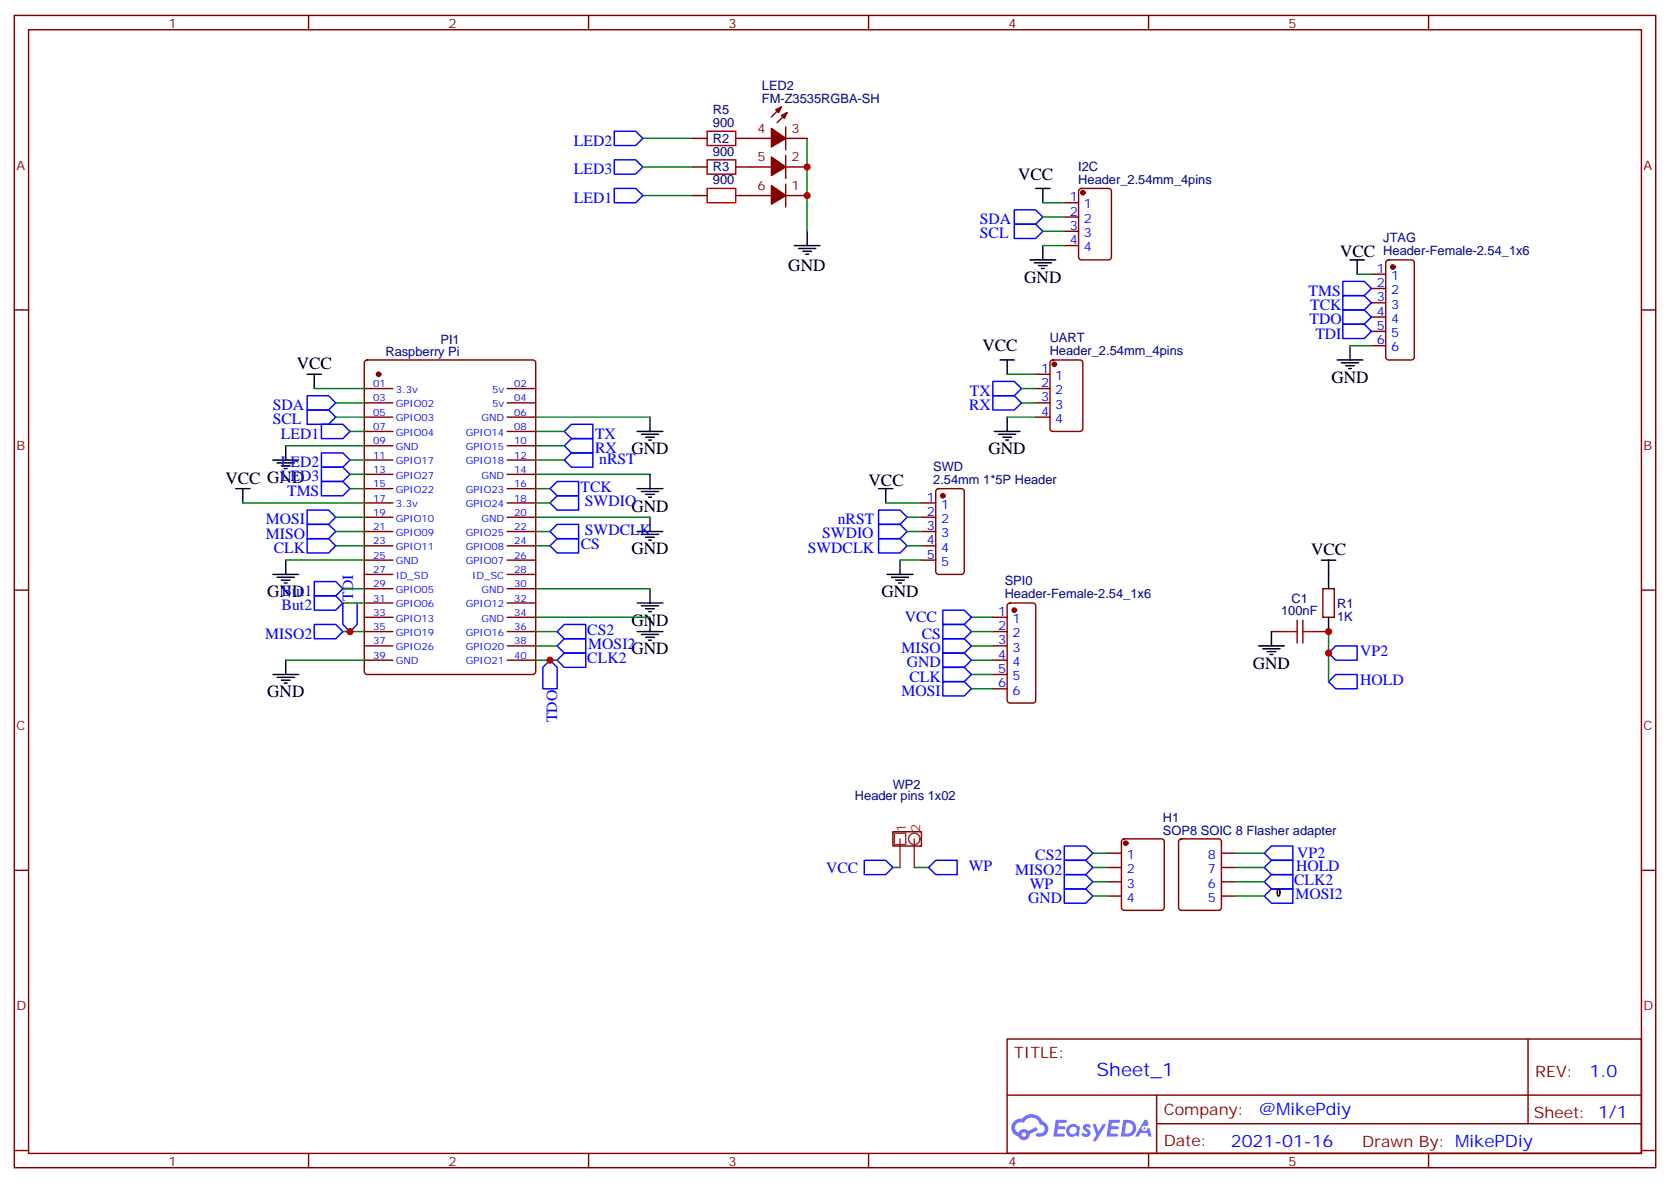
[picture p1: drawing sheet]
<svg xmlns="http://www.w3.org/2000/svg" width="412mm" height="292mm" viewBox="0 0 412 292" stroke-linecap="round" stroke-linejoin="round" font-family="sans-serif">
<g fill="none" stroke="#870000" stroke-width=".35">
<path d="M3.5 3.8h405.4v284.3h-405.4zM7.1 7.3h398.2v277.3h-398.2zM76.2 3.8v3.5M145.3 3.8v3.5M214.5 3.8v3.5M283.6 3.8v3.5M352.8 3.8v3.5M3.5 76.5h3.6M405.3 76.5h3.6M3.5 145.6h3.6M405.3 145.6h3.6M3.5 214.8h3.6"/>
<path d="M405.3 214.8h3.6M248.7 256.4h156.6v28.2h-156.6zM377.3 256.4v20.9M248.7 270.2h156.5M285.6 277.3h119.6M285.6 270.2v14.2M3.5 283.9h3.6M76.2 284.6v3.5M145.3 284.6v3.5M214.5 284.6v3.5M283.6 284.6v3.5M352.8 284.6v3.5"/>
<path d="M405.3 283.9h3.6"/>
</g>
<g fill="#5487ff">
<path d="M267.7 277.6a1.22 1.22 0 0 1 1.7 .2l-.4 .6a.47 .47 0 0 0-.3-.4 .47 .47 0 0 0-.5 .2v.1a1.3 1.3 0 0 1 1 1.7 1.39 1.39 0 0 1-2.2 0l.5-.6 .7 .5a.29 .29 0 0 0 .3-.3 .29 .29 0 0 0-.2-.3 1.04 1.04 0 0 1-.6-1.7z"/>
<path d="M260.7 276.3h2.4a.37 .37 0 0 1 .3 .4 .37 .37 0 0 1-.3 .4h-1.7l-.1 .8h1.5l.3 .4-.3 .4h-1.6l-.2 1.1h1.6a.36 .36 0 0 1 .3 .3 .36 .36 0 0 1-.3 .4h-2.5z"/>
<path d="M273.8 276.3h2.4a.37 .37 0 0 1 .4 .4 .37 .37 0 0 1-.4 .4h-1.6l-.2 .8h1.6l.3 .4-.4 .4h-1.6l-.1 1.1h1.5a.36 .36 0 0 1 .4 .3 .36 .36 0 0 1-.4 .4h-2.4z"/>
<path d="M282.6 276.3h.7l.3 1.3-.6 .3a.69 .69 0 0 0-1 .3 .69 .69 0 0 0 .4 .9 .69 .69 0 0 0 .9-.6l.5-.2 .6 2.2h-.8l-.2-.9h-1.8l-.5 .9h-.8z"/>
<path d="M269.8 277.4h.8l.6 1.8 1.1-1.8h.9l-2.6 4.2h-.8l.9-1.5z"/>
<path d="M277.4 276.3l-.6 4.2h1.3a2.11 2.11 0 0 0 2.5-2.1 2.11 2.11 0 0 0-2.5-2.1zM278.1 277.1a1.39 1.39 0 0 1 1.7 1.4 1.39 1.39 0 0 1-1.8 1.3h-.3z"/>
<path d="M263.7 277.9a1.47 1.47 0 0 0-.1 2.1 1.47 1.47 0 0 0 2.1 .2l.7 .3 .3-2.3-.2-.3h-.4a1.49 1.49 0 0 0-2.4 0zM264.4 278.3a.92 .92 0 0 1 1.5 .5 .92 .92 0 0 1-1.3 1.1 .9 .9 0 0 1-.2-1.6z"/>
<path d="M250.4 276.7a2.18 2.18 0 0 0 1.1 3.7 1.44 1.44 0 0 0 1.6 .9 1.44 1.44 0 0 0 1.2-1.4l2-1.1-.5-.7-1.9 1a1.47 1.47 0 0 0-2.4 .4 1.39 1.39 0 0 1-.7-1.9 1.39 1.39 0 0 1 2-.5 2.12 2.12 0 0 1 2.2-1.3 2.12 2.12 0 0 1 1.9 1.7 1.07 1.07 0 0 1 1.1 1 1.07 1.07 0 0 1-1 1.1h-.7a.43 .43 0 0 0-.5 .4 .43 .43 0 0 0 .4 .5 1.98 1.98 0 0 0 2.5-1.2 1.98 1.98 0 0 0-1.2-2.6 2.98 2.98 0 0 0-5.1-.6l-1.1 .1zM252.3 280a.55 .55 0 0 1 1.1 0 .55 .55 0 0 1-1.1 0z"/>
<circle cx="282.6" cy="278.4" r=".26"/>
</g>
<g fill="none" stroke="#870000" stroke-width=".35">
<path d="M171.1 34.1h3.5M181.7 34.1h8.8M193 26.4l-2.5 2.5M194 34.1h5.3M194 31.3v5.7M194 38.4v5.6M194.4 27.8l-2.5 2.5M171.1 41.2h3.5M171.1 48.3h3.5M181.7 41.2h8.8M181.7 48.3h8.8M194 45.4v5.7"/>
<path d="M194 41.2h5.3M194 48.3h5.3M262.8 50h3.5M262.8 53.6h3.5M262.8 57.1h3.5M266.6 46.7l.5-.2h6.7a.71 .71 0 0 1 .7 .7v16.2a.76 .76 0 0 1-.7 .7h-6.7a.76 .76 0 0 1-.8-.7v-16.2zM262.8 60.6h3.5M338.7 67.7h3.5M338.7 71.2h3.5M338.7 74.7h3.5M338.7 78.2h3.5M342.4 64.3l.5-.2h5.6a.71 .71 0 0 1 .7 .7v23.3a.76 .76 0 0 1-.7 .7h-5.6a.76 .76 0 0 1-.7-.7v-23.3z"/>
<path d="M90 95.9h7M90 99.4h7M90.2 89l.5-.2h40.9a.71 .71 0 0 1 .7 .7v76.2a.76 .76 0 0 1-.7 .7h-40.9a.76 .76 0 0 1-.7-.7v-76.2zM125.2 95.9h7.1M125.2 99.4h7.1M255.8 95.9h3.5M255.8 99.4h3.5M255.8 92.4h3.5M259.5 89l.5-.2h6.7a.71 .71 0 0 1 .7 .7v16.3a.76 .76 0 0 1-.7 .7h-6.7a.76 .76 0 0 1-.7-.7v-16.3zM338.7 81.8h3.5M338.7 85.3h3.5M90 102.9h7"/>
<path d="M90 106.5h7M90 110h7M90 113.5h7M90 117.1h7M125.2 102.9h7.1M125.2 106.5h7.1M125.2 110h7.1M125.2 113.5h7.1M125.2 117.1h7.1M255.8 102.9h3.5M90 120.6h7M90 124.1h7"/>
<path d="M90 127.6h7M90 131.2h7M90 134.7h7M90 138.2h7M125.2 120.6h7.1M125.2 124.1h7.1M125.2 127.6h7.1M125.2 131.2h7.1M125.2 134.7h7.1M125.2 138.2h7.1M227.5 124.1h3.6M227.5 127.6h3.6"/>
<path d="M227.5 131.2h3.6M227.5 134.7h3.6M227.5 138.2h3.6M231.3 120.8l.5-.2h5.6a.71 .71 0 0 1 .7 .7v19.7a.76 .76 0 0 1-.7 .7h-5.6a.76 .76 0 0 1-.7-.7v-19.7zM90 141.7h7M90 145.3h7M90 148.8h7M90 152.3h7M90 155.9h7M90 159.4h7M125.2 141.7h7.1M125.2 145.3h7.1"/>
<path d="M125.2 148.8h7.1M125.2 152.3h7.1M125.2 155.9h7.1M125.2 159.4h7.1M245.2 152.3h3.5M245.2 155.9h3.5M245.2 159.4h3.5M248.9 149l.5-.2h5.7a.71 .71 0 0 1 .7 .7v23.3a.76 .76 0 0 1-.7 .7h-5.7a.76 .76 0 0 1-.7-.7v-23.3zM314 155.9h3.5M324.6 155.9h3.5M326.7 145.3h2.8v7h-2.8zM90 162.9h7"/>
<path d="M125.2 162.9h7.1M245.2 162.9h3.5M245.2 166.4h3.5M245.2 170h3.5M273.4 210.5h3.5M273.4 214.1h3.5M273.4 217.6h3.5M277.2 207.2l.4-.2h9.2a.71 .71 0 0 1 .7 .7v16.2a.76 .76 0 0 1-.7 .7h-9.2a.76 .76 0 0 1-.7-.7v-16.2zM291.3 207.2l.4-.2h9.2a.71 .71 0 0 1 .7 .7v16.2a.76 .76 0 0 1-.7 .7h-9.2a.76 .76 0 0 1-.7-.7v-16.2zM301.6 210.5h3.6M301.6 214.1h3.6M301.6 217.6h3.6"/>
<path d="M273.4 221.1h3.5M301.6 221.1h3.6"/>
</g>
<g fill="#870000" stroke="#870000" stroke-width=".35">
<path d="M193 28.5l1.4-.7-.7 1.4z"/>
<path d="M191.6 27.1l1.4-.7-.7 1.4z"/>
<path d="M190.5 31.7l3.5 2.4-3.5 2.2z"/>
<path d="M190.5 38.7l3.5 2.5-3.5 2.1z"/>
<path d="M190.5 45.8l3.5 2.5-3.5 2.1z"/>
<circle cx="93.5" cy="92.4" r=".53"/>
<circle cx="260.3" cy="89.9" r=".53"/>
<circle cx="250.5" cy="150.6" r=".53"/>
<circle cx="278" cy="208.1" r=".53"/>
<circle cx="267.4" cy="47.6" r=".53"/>
<circle cx="232.8" cy="122.3" r=".53"/>
<circle cx="344" cy="65.9" r=".53"/>
</g>
<g fill="none" stroke="#8c2424" stroke-width=".35">
<path d="M220.8 205.6h2.9v2.8h-2.9zM222.2 207v7.1M225.8 207v7.1"/>
<circle cx="225.8" cy="207" r="1.41"/>
</g>
<path d="M220.5 205.2h7v3.6h-7z" fill="none" stroke="#900" stroke-width=".35"/>
<g fill="none" stroke="#000" stroke-width=".35">
<path d="M199.3 57.1v3.5M255.8 46.5h3.5M257.5 46.5v3.5M196.1 60.6h6.4M197.2 61.3h4.2M198.3 62h2.1M199 62.7h.7M254.4 64.1h6.3M255.4 64.8h4.2M256.5 65.5h2.1M257.2 66.3h.7M257.5 60.6v3.5"/>
<path d="M333.4 64.1h3.5M335.1 64.1v3.6M75.8 92.4h3.6M77.6 92.4v3.5M246.9 88.8h3.6M248.7 88.8v3.6M330.2 88.8h6.3M331.3 89.5h4.2M332.3 90.2h2.1M333 90.9h.7M333.4 85.3v3.5M67.4 113.5h6.3"/>
<path d="M68.4 114.2h4.3M69.5 114.9h2.1M70.2 115.6h.7M70.6 110v3.5M157.3 106.5h6.4M158.4 107.2h4.2M159.5 107.9h2.1M160.2 108.6h.7M160.5 102.9v3.6M160.5 117.1v3.5M245.5 106.5h6.4M246.6 107.2h4.2"/>
<path d="M247.6 107.9h2.2M248.4 108.6h.7M248.7 102.9v3.6M58.2 120.6h3.5M60 120.6v3.5M70.6 138.2v3.5M157.3 120.6h6.4M157.3 131.2h6.4M158.4 131.9h4.2M158.4 121.3h4.2M159.5 132.6h2.1M159.5 122h2.1"/>
<path d="M160.2 133.3h.7M160.2 122.7h.7M160.5 127.6v3.6M217 120.6h3.5M218.7 120.6v3.5M222.2 138.2v3.5M326.3 138.2h3.5M328.1 138.2v7.1M67.4 141.7h6.3M68.4 142.5h4.3M69.5 143.2h2.1M70.2 143.9h.7"/>
<path d="M157.3 148.8h6.4M157.3 155.9h6.4M158.4 149.5h4.2M158.4 156.6h4.2M159.5 150.2h2.1M159.5 157.3h2.1M160.2 150.9h.7M160.2 158h.7M160.5 145.3v3.5M160.5 152.3v3.6M219.1 141.7h6.3M220.1 142.5h4.3"/>
<path d="M221.2 143.2h2.1M221.9 143.9h.7M310.8 159.4h6.3M314 155.9v3.5M328.1 152.3v3.6M67.4 166.4h6.3M68.4 167.1h4.3M69.5 167.9h2.1M70.2 168.6h.7M70.6 162.9v3.5M311.9 160.1h4.2M312.9 160.8h2.1"/>
<path d="M313.6 161.5h.7M315.6 219.4h.1a1.28 1.28 0 0 1 0 1.7l-.2-.2-.1-.7z"/>
</g>
<g fill="none" stroke="#008700" stroke-width=".35">
<path d="M158.7 34.1h12.4M199.3 34.1v23M158.7 48.3h12.4M158.7 41.2h12.4M257.5 53.6h5.3M257.5 57.1h5.3M257.5 50h5.3M257.5 60.6h5.3M335.1 67.7h3.6M77.6 95.9h12.4M82.9 99.4h7.1M248.7 92.4h7.1"/>
<path d="M252.2 99.4h3.6M252.2 95.9h3.6M333.4 85.3h5.3M70.6 110h19.4M82.9 102.9h7.1M86.4 106.5h3.6M86.4 117.1h3.6M86.4 113.5h3.6M132.3 102.9h28.2M132.3 106.5h7M132.3 110h7M132.3 117.1h28.2"/>
<path d="M132.3 113.5h7M248.7 102.9h7.1M60 124.1h30M70.6 138.2h19.4M82.9 127.6h7.1M82.9 131.2h7.1M82.9 134.7h7.1M86.4 120.6h3.6M132.3 124.1h3.5M132.3 127.6h28.2M132.3 131.2h3.5M132.3 134.7h3.5"/>
<path d="M132.3 120.6h3.5M218.7 124.1h8.8M222.2 138.2h5.3M224 127.6h3.5M224 131.2h3.5M224 134.7h3.5M84.7 145.3h5.3M84.7 155.9h5.3M84.7 148.8h5.3M132.3 152.3h28.2M132.3 145.3h28.2M132.3 155.9h5.3"/>
<path d="M132.3 159.4h5.3M239.9 152.3h5.3M239.9 155.9h5.3M239.9 159.4h5.3M328.1 155.9v12.3M70.6 162.9h19.4M132.3 162.9h5.3M239.9 162.9h5.3M239.9 166.4h5.3M239.9 170h5.3M220.5 214.1h1.7M225.8 214.1h3.5"/>
<path d="M269.9 210.5h3.5M269.9 214.1h3.5M269.9 217.6h3.5M305.2 210.5h7M305.2 214.1h7M305.2 217.6h7M269.9 221.1h3.5M305.2 221.1h7"/>
</g>
<g fill="none" stroke="#00f" stroke-width=".35">
<path d="M151.7 39.4h5.3l1.7 1.8-1.7 1.8h-5.3zM151.7 32.4h5.3l1.7 1.7-1.7 1.8h-5.3zM151.7 46.5h5.3l1.7 1.8-1.7 1.7h-5.3zM250.5 51.8h5.3l1.7 1.8-1.7 1.7h-5.3zM250.5 55.3h5.3l1.7 1.8-1.7 1.7h-5.3zM331.6 76.5h5.3l1.8 1.7-1.8 1.8h-5.3zM331.6 73h5.3l1.8 1.7-1.8 1.8h-5.3zM331.6 69.4h5.3l1.8 1.8-1.8 1.8h-5.3zM75.8 97.6h5.3l1.8 1.8-1.8 1.8h-5.3zM245.2 97.6h5.3l1.7 1.8-1.7 1.8h-5.3zM245.2 94.1h5.3l1.7 1.8-1.7 1.7h-5.3zM331.6 80h5.3l1.8 1.8-1.8 1.7h-5.3z"/>
<path d="M75.8 101.2h5.3l1.8 1.7-1.8 1.8h-5.3zM79.4 118.8h5.3l1.7 1.8-1.7 1.7h-5.3zM79.4 104.7h5.3l1.7 1.8-1.7 1.7h-5.3zM79.4 111.8h5.3l1.7 1.7-1.7 1.8h-5.3zM79.4 115.3h5.3l1.7 1.8-1.7 1.7h-5.3zM139.3 113.5l1.8-1.7h5.3v3.5h-5.3zM141.1 104.7h5.3v3.5h-5.3l-1.8-1.7zM141.1 108.2h5.3v3.6h-5.3l-1.8-1.8zM75.8 125.9h5.3l1.8 1.7-1.8 1.8h-5.3zM75.8 129.4h5.3l1.8 1.8-1.8 1.7h-5.3zM75.8 132.9h5.3l1.8 1.8-1.8 1.8h-5.3zM135.8 134.7l1.8-1.8h5.3v3.6h-5.3z"/>
<path d="M135.8 124.1l1.8-1.8h5.3v3.6h-5.3zM135.8 131.2l1.8-1.8h5.3v3.5h-5.3zM135.8 120.6l1.8-1.8h5.3v3.5h-5.3zM217 129.4h5.2l1.8 1.8-1.8 1.7h-5.2zM217 132.9h5.2l1.8 1.8-1.8 1.8h-5.2zM217 125.9h5.2l1.8 1.7-1.8 1.8h-5.2zM77.6 154.1h5.3l1.8 1.8-1.8 1.7h-5.3zM77.6 143.5h5.3l1.8 1.8-1.8 1.7h-5.3zM77.6 147h5.3l1.8 1.8-1.8 1.8h-5.3zM84.7 148.8h3.5v5.3l-1.8 1.8-1.7-1.8zM137.6 155.9l1.7-1.8h5.3v3.5h-5.3zM137.6 159.4l1.7-1.8h5.3v3.5h-5.3z"/>
<path d="M232.8 154.1h5.3l1.8 1.8-1.8 1.7h-5.3zM232.8 157.6h5.3l1.8 1.8-1.8 1.7h-5.3zM232.8 150.6h5.3l1.8 1.7-1.8 1.8h-5.3zM329.8 159.4h5.3v3.5h-5.3l-1.7-1.8zM135.8 162.9l1.8 1.8v5.3h-3.5v-5.3zM137.6 162.9l1.7-1.8h5.3v3.6h-5.3zM232.8 161.1h5.3l1.8 1.8-1.8 1.8h-5.3zM232.8 164.7h5.3l1.8 1.7-1.8 1.8h-5.3zM232.8 168.2h5.3l1.8 1.8-1.8 1.7h-5.3zM328.1 168.2l1.7-1.8h5.3v3.6h-5.3zM213.4 212.3h5.3l1.8 1.8-1.8 1.7h-5.3zM231.1 212.3h5.3v3.5h-5.3l-1.8-1.7z"/>
<path d="M262.8 219.4h5.3l1.8 1.7-1.8 1.8h-5.3zM262.8 208.8h5.3l1.8 1.7-1.8 1.8h-5.3zM262.8 212.3h5.3l1.8 1.8-1.8 1.7h-5.3zM262.8 215.8h5.3l1.8 1.8-1.8 1.8h-5.3zM312.2 210.5l1.8-1.7h5.3v3.5h-5.3zM312.2 214.1l1.8-1.8h5.3v3.5h-5.3zM314 215.8h5.3v3.6h-5.3l-1.8-1.8zM314 219.4h5.3v3.5h-5.3l-1.8-1.8z"/>
</g>
<path d="M174.6 32.4h7.1v3.5h-7.1zM174.6 39.4h7.1v3.6h-7.1zM174.6 46.5h7.1v3.5h-7.1zM317.5 155.9h2.8M320.3 153v5.7M321.7 153v5.7M321.7 155.9h2.9" fill="none" stroke="#a10000" stroke-width=".35"/>
<g fill="#c00">
<circle cx="328.1" cy="155.9" r=".88"/>
<circle cx="328.1" cy="161.1" r=".88"/>
<circle cx="86.4" cy="155.9" r=".88"/>
<circle cx="135.8" cy="162.9" r=".88"/>
<circle cx="199.3" cy="48.3" r=".88"/>
<circle cx="199.3" cy="41.2" r=".88"/>
</g>
<text font-size="4.6" fill="#00f" x="270.8" y="265.4">Sheet_1</text>
<g font-size="4.2">
<text x="251.4" y="44.4">VCC</text>
<text x="330.9" y="63.4">VCC</text>
<text x="194.7" y="66.8">GND</text>
<text x="252.9" y="69.8">GND</text>
<text x="242.6" y="86.7">VCC</text>
<text x="73.3" y="91.2">VCC</text>
<text x="328.8" y="94.5">GND</text>
<text x="156" y="112.1">GND</text>
<text x="244.1" y="112.1">GND</text>
<text x="55.7" y="119.4">VCC GND</text>
<text x="214.5" y="119.9">VCC</text>
<text x="156" y="126.2">GND</text>
<text x="156" y="136.8">GND</text>
<text x="323.8" y="137">VCC</text>
<text x="66" y="147.4">GND</text>
<text x="217.7" y="147.4">GND</text>
<text x="156" y="154.4">GND</text>
<text x="156" y="161.5">GND</text>
<text x="309.4" y="165">GND</text>
<text x="66" y="172.1">GND</text>
</g>
<g font-size="4.2" fill="#00f">
<text x="392.5" y="265.7">1.0</text>
<text x="310.9" y="275.2">@MikePdiy</text>
<text x="304" y="283">2021-01-16</text>
</g>
<g font-size="3.9" fill="#00f">
<text x="141.7" y="35.9">LED2</text>
<text x="141.7" y="43">LED3</text>
<text x="141.7" y="50">LED1</text>
<text x="242" y="55.3">SDA</text>
<text x="242" y="58.8">SCL</text>
<text x="323.1" y="73">TMS</text>
<text x="323.6" y="76.5">TCK</text>
<text x="323.4" y="80">TDO</text>
<text x="324.8" y="83.5">TDI</text>
<text x="67.3" y="101.2">SDA</text>
<text x="239.3" y="101.2">RX</text>
<text x="239.5" y="97.6">TX</text>
<text x="67.3" y="104.7">SCL</text>
<text x="69.4" y="108.2">LED1</text>
<text x="146.9" y="108.2">TX</text>
<text x="146.9" y="111.8">RX</text>
<text x="69.4" y="115.3">LED2</text>
<text x="69.4" y="118.8">LED3</text>
<text x="148" y="114.4">nRST</text>
<text x="70.9" y="122.3">TMS</text>
<text x="143.4" y="121.3">TCK</text>
<text x="144.4" y="125">SWDIO</text>
<text x="65.7" y="129.4">MOSI</text>
<text x="206.9" y="129.3">nRST</text>
<text x="65.7" y="132.9">MISO</text>
<text x="67.6" y="136.5">CLK</text>
<text x="143.4" y="135.4">CS</text>
<text x="144.4" y="132">SWDCLK</text>
<text x="199.5" y="136.4">SWDCLK</text>
<text x="203" y="132.8">SWDIO</text>
<text x="69.6" y="147">But1</text>
<text x="87.2" y="148.3" transform="rotate(-90 87.2 148.3)">TDI</text>
<text x="69.6" y="150.6">But2</text>
<text x="223.4" y="153.6">VCC</text>
<text x="65.5" y="157.6">MISO2</text>
<text x="145" y="156.6">CS2</text>
<text x="145.3" y="160.1">MOSI2</text>
<text x="222.6" y="161.1">MISO</text>
<text x="227.6" y="157.6">CS</text>
<text x="335.9" y="161.9">VP2</text>
<text x="145" y="163.7">CLK2</text>
<text x="223.9" y="164.7">GND</text>
<text x="222.6" y="171.7">MOSI</text>
<text x="224.6" y="168.2">CLK</text>
<text x="335.9" y="169">HOLD</text>
<text x="137.6" y="178.2" transform="rotate(-90 137.6 178.2)">TDO</text>
<text x="204" y="215.3">VCC</text>
<text x="239.2" y="214.8">WP</text>
<text x="250.7" y="215.8">MISO2</text>
<text x="255.7" y="212.3">CS2</text>
<text x="320" y="214.8">HOLD</text>
<text x="320.4" y="211.7">VP2</text>
<text x="254.3" y="219.4">WP</text>
<text x="319.6" y="218.3">CLK2</text>
<text x="319.9" y="221.8">MOSI2</text>
<text x="253.9" y="222.9">GND</text>
</g>
<g font-size="3.9" fill="#800">
<text x="250.5" y="261">TITLE:</text>
<text x="379.1" y="265.7">REV:</text>
<text x="287.4" y="275.2">Company:</text>
<text x="378.7" y="275.8">Sheet: 1/1</text>
<text x="287.4" y="282.9">Date:</text>
<text x="336.4" y="282.9">Drawn By: MikePDiy</text>
</g>
<g font-size="3.2" fill="#800">
<text x="41.6" y="6.8">1</text>
<text x="110.8" y="6.8">2</text>
<text x="179.9" y="6.8">3</text>
<text x="249.1" y="6.8">4</text>
<text x="318.2" y="6.8">5</text>
<text x="187.1" y="32.7">4</text>
<text x="195.4" y="32.7">3</text>
<text x="4.1" y="41.9">A</text>
<text x="187.1" y="39.8">5</text>
<text x="195.4" y="39.8">2</text>
<text x="405.9" y="41.9">A</text>
<text x="187.1" y="46.8">6</text>
<text x="195.4" y="46.8">1</text>
<text x="4.1" y="111.1">B</text>
<text x="405.9" y="111.1">B</text>
<text x="4.1" y="180.2">C</text>
<text x="405.9" y="180.2">C</text>
<text x="4.1" y="249.3">D</text>
<text x="405.9" y="249.3">D</text>
<text x="41.6" y="287.6">1</text>
<text x="110.8" y="287.6">2</text>
<text x="179.9" y="287.6">3</text>
<text x="249.1" y="287.6">4</text>
<text x="318.2" y="287.6">5</text>
</g>
<g font-size="3.2" fill="#000080">
<text x="188.1" y="22.2">LED2</text>
<text x="176" y="28.2">R5</text>
<text x="188.1" y="25.3">FM-Z3535RGBA-SH</text>
<text x="176" y="31.3">900</text>
<text x="176" y="35.2">R2</text>
<text x="176" y="38.4">900</text>
<text x="176" y="45.4">900</text>
<text x="176" y="42.3">R3</text>
<text x="266.3" y="45.3">Header_2.54mm_4pins</text>
<text x="266.3" y="42.1">I2C</text>
<text x="341.6" y="59.7">JTAG</text>
<text x="341.6" y="63">Header-Female-2.54_1x6</text>
<text x="95.2" y="87.8">Raspberry Pi</text>
<text x="108.8" y="84.8">PI1</text>
<text x="259.2" y="87.7">Header_2.54mm_4pins</text>
<text x="259.2" y="84.4">UART</text>
<text x="230.5" y="119.4">2.54mm 1*5P Header</text>
<text x="230.5" y="116.2">SWD</text>
<text x="248.1" y="147.6">Header-Female-2.54_1x6</text>
<text x="248.1" y="144.4">SPI0</text>
<text x="318.9" y="148.7">C1</text>
<text x="330.2" y="149.9">R1</text>
<text x="316.4" y="151.7">100nF</text>
<text x="330.2" y="153.2">1K</text>
<text x="211.1" y="197.5">Header pins 1x02</text>
<text x="220.5" y="194.7">WP2</text>
<text x="287.2" y="202.8">H1</text>
<text x="287.2" y="206">SOP8 SOIC 8 Flasher adapter</text>
</g>
<g font-size="3.2" fill="#00f">
<text x="264.2" y="49.7">1</text>
<text x="264.2" y="53.2">2</text>
<text x="267.7" y="51.4">1</text>
<text x="264.2" y="56.7">3</text>
<text x="267.7" y="55">2</text>
<text x="267.7" y="58.5">3</text>
<text x="264.2" y="60.3">4</text>
<text x="267.7" y="62">4</text>
<text x="340" y="67.3">1</text>
<text x="340" y="70.8">2</text>
<text x="343.5" y="69.1">1</text>
<text x="340" y="74.4">3</text>
<text x="340" y="77.9">4</text>
<text x="343.5" y="72.6">2</text>
<text x="343.5" y="76.1">3</text>
<text x="340" y="81.4">5</text>
<text x="343.5" y="79.7">4</text>
<text x="343.5" y="83.2">5</text>
<text x="340" y="84.9">6</text>
<text x="343.5" y="86.7">6</text>
<text x="257.1" y="92">1</text>
<text x="257.1" y="95.5">2</text>
<text x="260.6" y="93.8">1</text>
<text x="257.1" y="99.1">3</text>
<text x="260.6" y="97.3">2</text>
<text x="260.6" y="100.8">3</text>
<text x="257.1" y="102.6">4</text>
<text x="260.6" y="104.4">4</text>
<text x="228.9" y="123.8">1</text>
<text x="232.4" y="125.5">1</text>
<text x="228.9" y="127.3">2</text>
<text x="228.9" y="130.8">3</text>
<text x="232.4" y="129">2</text>
<text x="228.9" y="134.3">4</text>
<text x="228.9" y="137.9">5</text>
<text x="232.4" y="132.6">3</text>
<text x="232.4" y="136.1">4</text>
<text x="232.4" y="139.6">5</text>
<text x="246.5" y="152">1</text>
<text x="246.5" y="155.5">2</text>
<text x="250" y="153.7">1</text>
<text x="246.5" y="159">3</text>
<text x="250" y="157.3">2</text>
<text x="250" y="160.8">3</text>
<text x="246.5" y="162.6">4</text>
<text x="246.5" y="166.1">5</text>
<text x="250" y="164.3">4</text>
<text x="250" y="167.9">5</text>
<text x="246.5" y="169.6">6</text>
<text x="250" y="171.4">6</text>
<text x="278.2" y="211.9">1</text>
<text x="278.2" y="215.5">2</text>
<text x="298.3" y="215.5">7</text>
<text x="298.3" y="211.9">8</text>
<text x="278.2" y="219">3</text>
<text x="298.3" y="219">6</text>
<text x="278.2" y="222.5">4</text>
<text x="298.3" y="222.5">5</text>
</g>
<g font-size="3.2" fill="#8d2323">
<text x="223.7" y="205.2" transform="rotate(-90 223.7 205.2)">1</text>
<text x="227.2" y="205.2" transform="rotate(-90 227.2 205.2)">2</text>
</g>
<g font-size="2.5" fill="#00f">
<text x="92.1" y="95.5">01</text>
<text x="127" y="95.5">02</text>
<text x="92.1" y="99.1">03</text>
<text x="97.7" y="96.9">3.3v</text>
<text x="97.7" y="100.5">GPIO02</text>
<text x="121.5" y="96.9">5v</text>
<text x="121.5" y="100.5">5v</text>
<text x="127" y="99.1">04</text>
<text x="92.1" y="102.6">05</text>
<text x="92.1" y="106.1">07</text>
<text x="97.7" y="104">GPIO03</text>
<text x="97.7" y="107.5">GPIO04</text>
<text x="115" y="107.5">GPIO14</text>
<text x="118.9" y="104">GND</text>
<text x="127" y="102.6">06</text>
<text x="127" y="106.1">08</text>
<text x="92.1" y="109.6">09</text>
<text x="92.1" y="113.2">11</text>
<text x="97.7" y="111.1">GND</text>
<text x="115" y="111.1">GPIO15</text>
<text x="127" y="109.6">10</text>
<text x="127" y="113.2">12</text>
<text x="92.1" y="116.7">13</text>
<text x="97.7" y="114.6">GPIO17</text>
<text x="97.7" y="118.1">GPIO27</text>
<text x="115" y="114.6">GPIO18</text>
<text x="118.9" y="118.1">GND</text>
<text x="127" y="116.7">14</text>
<text x="92.1" y="120.2">15</text>
<text x="92.1" y="123.8">17</text>
<text x="97.7" y="121.6">GPIO22</text>
<text x="97.7" y="125.2">3.3v</text>
<text x="115" y="121.6">GPIO23</text>
<text x="115" y="125.2">GPIO24</text>
<text x="127" y="120.2">16</text>
<text x="127" y="123.8">18</text>
<text x="92.1" y="127.3">19</text>
<text x="92.1" y="130.8">21</text>
<text x="97.7" y="128.7">GPIO10</text>
<text x="118.9" y="128.7">GND</text>
<text x="127" y="127.3">20</text>
<text x="127" y="130.8">22</text>
<text x="92.1" y="134.3">23</text>
<text x="92.1" y="137.9">25</text>
<text x="97.7" y="132.2">GPIO09</text>
<text x="97.7" y="135.7">GPIO11</text>
<text x="115" y="132.2">GPIO25</text>
<text x="115" y="135.7">GPIO08</text>
<text x="127" y="134.3">24</text>
<text x="127" y="137.9">26</text>
<text x="92.1" y="141.4">27</text>
<text x="97.7" y="142.8">ID_SD</text>
<text x="97.7" y="139.3">GND</text>
<text x="115" y="139.3">GPIO07</text>
<text x="116.6" y="142.8">ID_SC</text>
<text x="127" y="141.4">28</text>
<text x="92.1" y="144.9">29</text>
<text x="92.1" y="148.4">31</text>
<text x="97.7" y="146.3">GPIO05</text>
<text x="97.7" y="149.9">GPIO06</text>
<text x="115" y="149.9">GPIO12</text>
<text x="118.9" y="146.3">GND</text>
<text x="127" y="144.9">30</text>
<text x="127" y="148.4">32</text>
<text x="92.1" y="152">33</text>
<text x="92.1" y="155.5">35</text>
<text x="97.7" y="153.4">GPIO13</text>
<text x="118.9" y="153.4">GND</text>
<text x="127" y="152">34</text>
<text x="127" y="155.5">36</text>
<text x="92.1" y="159">37</text>
<text x="97.7" y="156.9">GPIO19</text>
<text x="97.7" y="160.4">GPIO26</text>
<text x="115" y="156.9">GPIO16</text>
<text x="115" y="160.4">GPIO20</text>
<text x="127" y="159">38</text>
<text x="92.1" y="162.6">39</text>
<text x="97.7" y="164">GND</text>
<text x="115" y="164">GPIO21</text>
<text x="127" y="162.6">40</text>
</g>
</svg>
